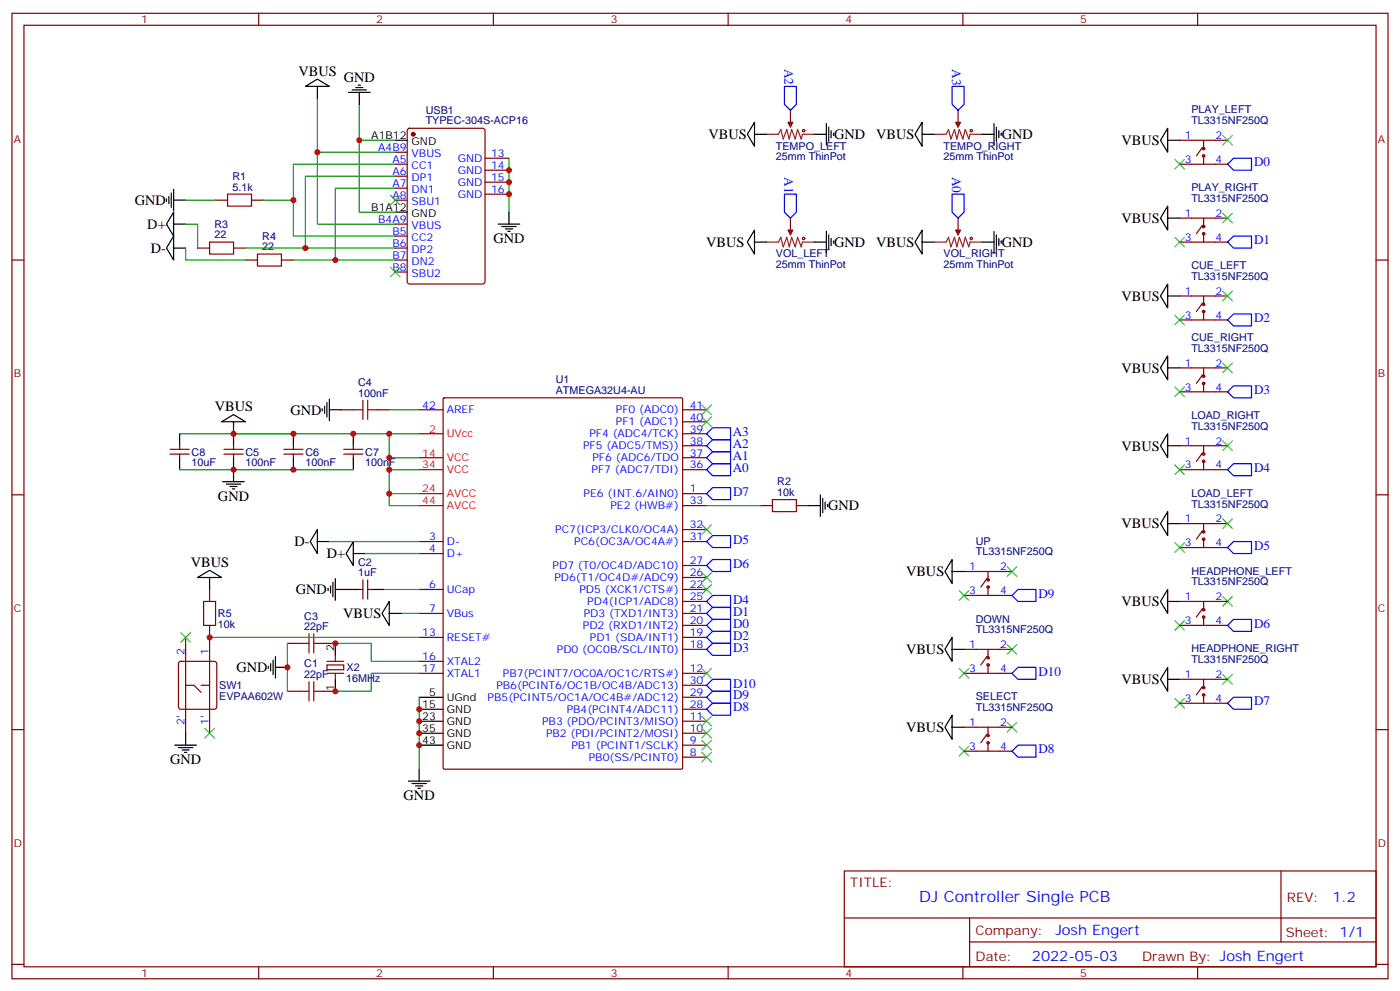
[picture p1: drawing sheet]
<svg xmlns="http://www.w3.org/2000/svg" width="412mm" height="292mm" viewBox="0 0 412 292" stroke-linecap="round" stroke-linejoin="round" font-family="sans-serif">
<g fill="none" stroke="#870000" stroke-width=".35">
<path d="M3.5 3.9h405.4v284.4h-405.4zM7.1 7.4h398.2v277.3h-398.2zM76.2 3.9v3.5M145.3 3.9v3.5M214.5 3.9v3.5M283.6 3.9v3.5M352.8 3.9v3.5M120.2 38l.4-.2h21.6l.6 .4 .1 44.7-.5 .7h-21.8l-.6-.4-.1-44.7zM232.8 32.5v3.5M282.2 32.5v3.5M63.5 58.9h3.5M74.1 58.9h3.5"/>
<path d="M116.4 48.4h3.5M116.4 44.8h3.5M116.4 51.9h3.5M116.4 55.4h3.5M116.4 58.9h3.5M142.9 46.6h7M142.9 50.1h7M142.9 53.7h7M142.9 57.2h7M347.5 48.4h14.1M347.5 41.3h14.1M354.2 43.4l-1.8 2.5"/>
<path d="M354.5 41.3v2.5M354.5 45.9v2.5M3.5 76.6h3.6M58.2 73.1h3.5M68.8 73.1h3.5M72.3 76.6h3.5M82.9 76.6h3.5M116.4 76.6h3.5M116.4 66h3.5M116.4 69.5h3.5M116.4 73.1h3.5M232.8 64.2v3.6"/>
<path d="M282.2 64.2v3.6M347.5 71.3h14.1M347.5 64.2h14.1M354.2 66.4l-1.8 2.4M354.5 64.2v2.5M354.5 68.8v2.5M405.3 76.6h3.6M116.4 80.1h3.5M347.5 94.2h14.1M347.5 87.2h14.1M354.2 89.3l-1.8 2.5M354.5 87.2v2.4"/>
<path d="M354.5 91.8v2.4M130.6 117.3l.3-.1h69.8l.3 .1 .1 108.9-.2 .3h-70l-.3-.2zM347.5 115.4h14.1M347.5 108.3h14.1M354.2 110.5l-1.8 2.4M354.5 108.3v2.5M354.5 112.9v2.5M50.1 132.3h5.6M50.1 133.7h5.6M52.9 131.3v1M52.9 133.7v1.1M66 132.3h5.6"/>
<path d="M66 133.7h5.6M68.8 131.3v1M68.8 133.7v1.1M83.6 132.3h5.7M83.6 133.7h5.7M86.4 131.3v1M86.4 133.7v1.1M100.5 120.7h3.6M101.2 132.3h5.7M101.2 133.7h5.7M104.1 131.3v1M104.1 133.7v1.1"/>
<path d="M111.1 120.7h3.6M123.5 120.7h7M201.1 138.3h7M201.1 131.3h7M201.1 120.7h7M201.1 124.2h7M201.1 127.7h7M201.1 134.8h7M347.5 138.3h14.1M347.5 131.3h14.1M354.2 133.4l-1.8 2.5M354.5 131.3v2.4"/>
<path d="M354.5 135.9v2.4M3.5 145.7h3.6M123.5 159.5h7M201.1 148.9h7M201.1 159.5h7M201.1 156h7M201.1 145.4h7M224 148.9h3.5M234.6 148.9h3.5M347.5 154.2h14.1M354.2 156.3l-1.8 2.5M354.5 154.2v2.5"/>
<path d="M354.5 158.8v2.5M405.3 145.7h3.6M61.7 173.6v3.5M105.8 173.6h1.1M106.9 170.8v5.6M108.3 173.6h1.1M108.3 170.8v5.6M123.5 173.6h7M123.5 163h7M201.1 177.1h7M201.1 173.6h7M201.1 170.1h7"/>
<path d="M201.1 166.5h7M284 175.4h14.1M284 168.3h14.1M290.7 170.4l-1.8 2.5M291 168.3v2.5M291 172.9v2.5M347.5 161.3h14.1M347.5 177.1h14.1M354.2 179.2l-1.8 2.5M354.5 177.1v2.5M52.8 195l.5-.2h9.8l.5 .2 .3 .5v12.7l-.3 .5-.5 .2h-9.8l-.5-.3-.2-.4v-12.7zM54.7 187.7v28.2"/>
<path d="M61.7 184.2v31.7M84.7 189.5h3.5M95.2 189.5h3.6M96.3 195.8h4.9v1.4h-4.9zM123.5 198.3h7M123.5 187.7h7M123.5 180.7h7M123.5 194.8h7M201.1 198.3h7M201.1 191.2h7M201.1 187.7h7M201.1 184.2h7"/>
<path d="M201.1 180.7h7M284 198.3h14.1M284 191.2h14.1M290.7 193.4l-1.8 2.4M291 191.2v2.5M291 195.8v2.5M347.5 184.2h14.1M354.5 181.7v2.5M3.5 214.9h3.6M54.7 201.8h2.4l2.2 2.1M59.3 201.8h2.4M84.7 203.6h3.5"/>
<path d="M95.2 203.6h3.6M201.1 219.5h7M201.1 215.9h7M201.1 212.4h7M201.1 208.9h7M201.1 205.4h7M201.1 201.8h7M284 214.2h14.1M290.7 216.3l-1.8 2.5M291 214.2v2.4M291 218.8v2.4M347.5 207.1h14.1"/>
<path d="M347.5 200.1h14.1M354.2 202.2l-1.8 2.4M354.5 200.1v2.4M354.5 204.6v2.5M405.3 214.9h3.6M201.1 223h7M284 221.2h14.1M248.7 256.5h156.6v28.2h-156.6zM377.3 256.5v20.9M248.7 270.4h156.5M285.6 277.4h119.6M285.6 270.4v14.1"/>
<path d="M3.5 284h3.6M76.2 284.7v3.6M145.3 284.7v3.6M214.5 284.7v3.6M283.6 284.7v3.6M352.8 284.7v3.6M405.3 284h3.6"/>
<circle cx="354.5" cy="45.9" r=".35"/>
<circle cx="354.5" cy="43.8" r=".35"/>
<circle cx="354.5" cy="66.7" r=".35"/>
<circle cx="354.5" cy="68.8" r=".35"/>
<circle cx="354.5" cy="91.8" r=".35"/>
<circle cx="354.5" cy="89.6" r=".35"/>
<circle cx="354.5" cy="112.9" r=".35"/>
<circle cx="354.5" cy="110.8" r=".35"/>
<circle cx="354.5" cy="135.9" r=".35"/>
<circle cx="354.5" cy="133.7" r=".35"/>
<circle cx="354.5" cy="158.8" r=".35"/>
<circle cx="354.5" cy="156.7" r=".35"/>
<circle cx="291" cy="172.9" r=".35"/>
<circle cx="291" cy="170.8" r=".35"/>
<circle cx="354.5" cy="179.6" r=".35"/>
<circle cx="291" cy="193.7" r=".35"/>
<circle cx="291" cy="195.8" r=".35"/>
<circle cx="354.5" cy="181.7" r=".35"/>
<circle cx="291" cy="216.6" r=".35"/>
<circle cx="291" cy="218.8" r=".35"/>
<circle cx="354.5" cy="202.5" r=".35"/>
<circle cx="354.5" cy="204.6" r=".35"/>
</g>
<g fill="none" stroke="#3c3" stroke-width=".35">
<path d="M360.2 39.9l2.8 2.8M363 39.9l-2.8 2.8M115 57.5l2.8 2.9M117.8 57.5l-2.8 2.9M346.1 47l2.8 2.8M348.9 47l-2.8 2.8M115 78.7l2.8 2.8M117.8 78.7l-2.8 2.8M346.1 69.9l2.8 2.8M348.9 69.9l-2.8 2.8M360.2 62.8l2.8 2.9M363 62.8l-2.8 2.9"/>
<path d="M346.1 92.8l2.8 2.8M348.9 92.8l-2.8 2.8M360.2 85.8l2.8 2.8M363 85.8l-2.8 2.8M206.7 119.3l2.8 2.8M209.5 119.3l-2.8 2.8M346.1 114l2.8 2.8M348.9 114l-2.8 2.8M360.2 106.9l2.8 2.8M363 106.9l-2.8 2.8M206.7 122.8l2.8 2.8M209.5 122.8l-2.8 2.8"/>
<path d="M346.1 136.9l2.8 2.8M348.9 136.9l-2.8 2.8M360.2 129.9l2.8 2.8M363 129.9l-2.8 2.8M206.7 154.6l2.8 2.8M209.5 154.6l-2.8 2.8M346.1 159.8l2.8 2.9M348.9 159.8l-2.8 2.9M360.2 152.8l2.8 2.8M363 152.8l-2.8 2.8M206.7 168.7l2.8 2.8M206.7 172.2l2.8 2.8"/>
<path d="M209.5 168.7l-2.8 2.8M209.5 172.2l-2.8 2.8M282.6 174l2.8 2.8M285.4 174l-2.8 2.8M296.7 166.9l2.8 2.8M299.5 166.9l-2.8 2.8M360.2 175.7l2.8 2.8M363 175.7l-2.8 2.8M53.3 186.3l2.8 2.8M56.1 186.3l-2.8 2.8M206.7 196.9l2.8 2.8M209.5 196.9l-2.8 2.8"/>
<path d="M282.6 196.9l2.8 2.8M285.4 196.9l-2.8 2.8M296.7 189.8l2.8 2.9M299.5 189.8l-2.8 2.9M346.1 182.8l2.8 2.8M348.9 182.8l-2.8 2.8M360.2 198.6l2.8 2.9M363 198.6l-2.8 2.9M60.3 214.5l2.8 2.8M63.1 214.5l-2.8 2.8M206.7 211l2.8 2.8M206.7 214.5l2.8 2.8"/>
<path d="M206.7 218.1l2.8 2.8M209.5 211l-2.8 2.8M209.5 214.5l-2.8 2.8M209.5 218.1l-2.8 2.8M282.6 219.8l2.8 2.8M285.4 219.8l-2.8 2.8M296.7 212.8l2.8 2.8M299.5 212.8l-2.8 2.8M346.1 205.7l2.8 2.8M348.9 205.7l-2.8 2.8M206.7 221.6l2.8 2.8M209.5 221.6l-2.8 2.8"/>
</g>
<g fill="none" stroke="#a10000" stroke-width=".35">
<path d="M67 57.2h7.1v3.5h-7.1zM61.7 71.3h7.1v3.5h-7.1zM75.8 74.8h7.1v3.6h-7.1zM106.9 117.9v5.6M108.3 117.9v5.6M104.1 120.7h2.8M108.3 120.7h2.8M227.5 147.1h7.1v3.6h-7.1zM60 177.1h3.5v7.1h-3.5zM88.2 189.5h2.8M91 186.7v5.6M92.4 186.7v5.6"/>
<path d="M92.4 189.5h2.8M88.2 203.6h2.8M91 200.8v5.6M92.4 203.6h2.8M92.4 200.8v5.6"/>
<circle cx="236.7" cy="38.5" r=".35"/>
<circle cx="286.1" cy="38.5" r=".35"/>
<circle cx="236.7" cy="70.2" r=".35"/>
<circle cx="286.1" cy="70.2" r=".35"/>
</g>
<g fill="#870000" stroke="#870000" stroke-width=".35">
<path d="M281.5 67.8h1.4l-.7 1.4z"/>
<path d="M232.1 67.8h1.4l-.7 1.4z"/>
<path d="M232.1 36h1.4l-.7 1.4z"/>
<path d="M281.5 36h1.4l-.7 1.4z"/>
<circle cx="121.7" cy="39.5" r=".53"/>
</g>
<path d="M225.8 39.5h3.5l.7-1.4 .7 2.9 1.1-2.9 .7 2.9 .7-2.9 1 2.9 .7-2.9 1.1 2.9 .4-1.5h3.5M232.8 36v1.4M275.2 39.5h3.5l.7-1.4 .7 2.9 1.1-2.9 .7 2.9 .7-2.9 1 2.9 .7-2.9 1.1 2.9 .4-1.5h3.5M282.2 36v1.4M225.8 71.3h3.5l.7-1.4 .7 2.8 1.1-2.8 .7 2.8 .7-2.8 1 2.8 .7-2.8 1.1 2.8 .4-1.4h3.5M232.8 67.8v1.4M275.2 71.3h3.5l.7-1.4 .7 2.8 1.1-2.8 .7 2.8 .7-2.8 1 2.8 .7-2.8 1.1 2.8 .4-1.4h3.5M282.2 67.8v1.4" fill="none" stroke="#8c2424" stroke-width=".35"/>
<g fill="none" stroke="#000" stroke-width=".35">
<path d="M90 25.4l3.5-2.1 3.5 2.1zM93.5 25.4v3.6M102.7 27.2h6.3M103.7 26.5h4.2M104.8 25.8h2.1M105.5 25.1h.7M105.8 27.2v3.5M222.2 36v7.1l-2.1-3.6zM222.2 39.5h3.6M239.9 39.5h3.5M243.4 36.4v6.3M244.1 37.4v4.3"/>
<path d="M244.8 38.5v2.1M245.5 39.2v.7M271.6 36v7.1l-2.1-3.6zM271.6 39.5h3.6M289.3 39.5h3.5M292.8 36.4v6.3M293.5 37.4v4.3M294.2 38.5v2.1M294.9 39.2v.7M344 37.8v7l-2.2-3.5zM49 58.6v.7M49.7 57.9v2.1"/>
<path d="M50.4 56.8v4.3M51.2 58.9h3.5M51.2 55.8v6.3M116.4 41.3h3.5M344 41.3h3.5M51.2 62.5v7l-2.2-3.5zM51.2 69.5v7.1l-2.2-3.5zM51.2 66h3.5M51.2 73.1h3.5M116.4 62.5h3.5M146.8 66h6.3M147.8 66.7h4.2"/>
<path d="M148.9 67.4h2.1M149.6 68.1h.7M149.9 62.5v3.5M222.2 67.8v7l-2.1-3.5zM222.2 71.3h3.6M239.9 71.3h3.5M243.4 68.1v6.4M244.1 69.2v4.2M244.8 70.2v2.2M245.5 70.9v.7M271.6 67.8v7l-2.1-3.5zM271.6 71.3h3.6"/>
<path d="M289.3 71.3h3.5M292.8 68.1v6.4M293.5 69.2v4.2M294.2 70.2v2.2M294.9 70.9v.7M344 60.7v7.1l-2.2-3.6zM344 64.2h3.5M344 83.6v7.1l-2.2-3.5zM344 87.2h3.5M95.6 119.6v2.1M96.3 118.6v4.2M97 117.5v6.4"/>
<path d="M344 104.8v7.1l-2.2-3.6zM344 108.3h3.5M52.9 127.7v3.6M52.9 134.8v3.5M65.3 124.2l3.5-2.1 3.5 2.1zM68.8 124.2v7.1M68.8 134.8v7.1M86.4 127.7v3.6M86.4 134.8v3.5M94.9 120.3v.7M97 120.7h3.5M104.1 127.7v3.6"/>
<path d="M104.1 134.8v3.5M344 127.7v7.1l-2.2-3.5zM344 131.3h3.5M65.6 141.9h6.4M66.7 142.6h4.2M67.7 143.3h2.1M68.4 144h.7M93.5 156v7l-2.1-3.5zM93.5 159.5h3.5M104.1 159.5v7l-2.1-3.5zM238.1 148.9h3.6M241.7 145.7v6.4"/>
<path d="M242.4 146.8v4.2M243.1 147.8v2.2M243.8 148.6v.7M344 150.7v7l-2.2-3.5zM344 154.2h3.5M58.2 170.1l3.5-2.1 3.6 2.1zM61.7 170.1v3.5M96.7 173.2v.8M97.4 172.5v2.2M98.1 171.5v4.2M98.8 173.6h7M98.8 170.4v6.4"/>
<path d="M104.1 163h3.5M109.4 173.6h3.5M114.7 177.1v7.1l-2.2-3.5zM280.5 164.8v7l-2.2-3.5zM280.5 168.3h3.5M344 173.6v7.1l-2.2-3.6zM344 177.1h3.5M79 196.2v.7M79.7 195.5v2.1M80.4 194.4v4.2M81.1 196.5h3.6M81.1 193.4v6.3"/>
<path d="M98.8 189.5v3.5M114.7 180.7h3.5M280.5 187.7v7.1l-2.2-3.6zM280.5 191.2h3.5M344 196.5v7.1l-2.2-3.5zM51.5 219.5h6.4M54.7 215.9v3.6M98.8 200.1v3.5M123.5 212.4h7M123.5 208.9h7M123.5 215.9h7M123.5 219.5h7"/>
<path d="M123.5 205.4h7M280.5 210.6v7.1l-2.2-3.5zM280.5 214.2h3.5M344 200.1h3.5M52.6 220.2h4.2M53.6 220.9h2.1M54.3 221.6h.7M120.3 230h6.3M121.4 230.8h4.2M122.4 231.5h2.1M123.1 232.2h.7M123.5 226.5v3.5"/>
</g>
<path d="M123.5 127.7h7M123.5 134.8h7M123.5 138.3h7M123.5 145.4h7M123.5 148.9h7" fill="none" stroke="#f00" stroke-width=".35"/>
<g fill="none" stroke="#008700" stroke-width=".35">
<path d="M93.5 29v15.8h22.9M105.8 30.7v10.6M54.7 58.9h8.8M77.6 58.9h8.8M93.5 44.8v21.2h22.9M116.4 41.3h-10.6v21.2h10.6M116.4 48.4h-30v21.1h30M116.4 51.9h-26.4v21.2M116.4 55.4h-17.6v21.2M149.9 46.6v15.9M54.7 73.1v3.5h17.6M54.7 66h3.5v7.1"/>
<path d="M72.3 73.1h44.1M86.4 76.6h30M52.9 127.7h61.8v21.2h8.8M52.9 138.3h51.2M114.7 120.7h8.8M114.7 138.3h8.8M114.7 127.7h8.8M114.7 134.8h8.8M97 159.5h26.5M114.7 145.4h8.8M208.1 148.9h15.9M107.6 163h15.9"/>
<path d="M112.9 173.6h10.6M61.7 187.7h61.8M84.7 189.5v14.1M98.8 189.5h10.6v5.3h14.1M118.2 180.7h5.3M123.5 198.3h-14.1v5.3h-10.6M123.5 205.4v21.1"/>
</g>
<g fill="none" stroke="#00f" stroke-width=".35">
<path d="M231.1 25.4h3.5v5.3l-1.8 1.8-1.7-1.8zM280.5 25.4h3.5v5.3l-1.8 1.8-1.7-1.8zM231.1 57.2h3.5v5.3l-1.8 1.7-1.7-1.7zM280.5 57.2h3.5v5.3l-1.8 1.7-1.7-1.7zM361.6 48.4l1.8-1.8h5.3v3.5h-5.3zM361.6 71.3l1.8-1.8h5.3v3.6h-5.3zM361.6 94.2l1.8-1.7h5.3v3.5h-5.3zM361.6 115.4l1.8-1.8h5.3v3.6h-5.3zM208.1 138.3l1.8-1.7h5.3v3.5h-5.3zM208.1 134.8l1.8-1.8h5.3v3.6h-5.3zM208.1 131.3l1.8-1.8h5.3v3.5h-5.3zM208.1 127.7l1.8-1.7h5.3v3.5h-5.3z"/>
<path d="M361.6 138.3l1.8-1.7h5.3v3.5h-5.3zM208.1 145.4l1.8-1.8h5.3v3.5h-5.3zM208.1 159.5l1.8-1.8h5.3v3.6h-5.3zM208.1 177.1l1.8-1.7h5.3v3.5h-5.3zM208.1 166.5l1.8-1.7h5.3v3.5h-5.3zM298.1 175.4l1.8-1.8h5.3v3.5h-5.3zM361.6 161.3l1.8-1.8h5.3v3.5h-5.3zM208.1 191.2l1.8-1.7h5.3v3.5h-5.3zM208.1 187.7l1.8-1.8h5.3v3.6h-5.3zM208.1 184.2l1.8-1.8h5.3v3.5h-5.3zM208.1 180.7l1.8-1.8h5.3v3.5h-5.3zM298.1 198.3l1.8-1.8h5.3v3.6h-5.3z"/>
<path d="M361.6 184.2l1.8-1.8h5.3v3.5h-5.3zM208.1 208.9l1.8-1.8h5.3v3.5h-5.3zM208.1 205.4l1.8-1.8h5.3v3.5h-5.3zM209.9 200.1h5.3v3.5h-5.3l-1.8-1.8zM361.6 207.1l1.8-1.7h5.3v3.5h-5.3zM298.1 221.2l1.8-1.7h5.3v3.5h-5.3z"/>
</g>
<path d="M96.3 198.3h4.9M96.3 194.8h4.9M98.8 193v1.8M98.8 198.3v1.8" fill="none" stroke="#871200" stroke-width=".35"/>
<g fill="#c00">
<circle cx="149.9" cy="57.2" r=".88"/>
<circle cx="149.9" cy="53.7" r=".88"/>
<circle cx="149.9" cy="50.1" r=".88"/>
<circle cx="105.8" cy="41.3" r=".88"/>
<circle cx="93.5" cy="44.8" r=".88"/>
<circle cx="86.4" cy="58.9" r=".88"/>
<circle cx="90" cy="73.1" r=".88"/>
<circle cx="98.8" cy="76.6" r=".88"/>
<circle cx="123.5" cy="212.4" r=".88"/>
<circle cx="123.5" cy="208.9" r=".88"/>
<circle cx="123.5" cy="215.9" r=".88"/>
<circle cx="123.5" cy="219.5" r=".88"/>
<circle cx="84.7" cy="196.5" r=".88"/>
<circle cx="68.8" cy="127.7" r=".88"/>
<circle cx="104.1" cy="127.7" r=".88"/>
<circle cx="68.8" cy="138.3" r=".88"/>
<circle cx="86.4" cy="138.3" r=".88"/>
<circle cx="86.4" cy="127.7" r=".88"/>
<circle cx="98.8" cy="203.6" r=".88"/>
<circle cx="98.8" cy="189.5" r=".88"/>
<circle cx="61.7" cy="187.7" r=".88"/>
<circle cx="114.7" cy="127.7" r=".88"/>
<circle cx="114.7" cy="134.8" r=".88"/>
<circle cx="114.7" cy="138.3" r=".88"/>
<circle cx="114.7" cy="145.4" r=".88"/>
</g>
<text font-size="4.6" fill="#00f" x="270.8" y="265.5">DJ Controller Single PCB</text>
<g font-size="4.2">
<text x="88" y="22.3">VBUS</text>
<text x="101.2" y="24">GND</text>
<text x="208.7" y="41">VBUS</text>
<text x="245.7" y="40.9">GND</text>
<text x="258.1" y="41">VBUS</text>
<text x="295.1" y="40.9">GND</text>
<text x="330.4" y="42.7">VBUS</text>
<text x="39.7" y="60.4">GND</text>
<text x="330.4" y="65.7">VBUS</text>
<text x="43.4" y="67.4">D+</text>
<text x="145.3" y="71.6">GND</text>
<text x="44.4" y="74.5">D-</text>
<text x="208" y="72.7">VBUS</text>
<text x="245.7" y="72.7">GND</text>
<text x="258.1" y="72.7">VBUS</text>
<text x="295.1" y="72.7">GND</text>
<text x="330.4" y="88.6">VBUS</text>
<text x="330.4" y="109.8">VBUS</text>
<text x="63.3" y="121">VBUS</text>
<text x="85.5" y="122.1">GND</text>
<text x="330.4" y="132.7">VBUS</text>
<text x="64.2" y="147.5">GND</text>
<text x="243.9" y="150.3">GND</text>
<text x="330.4" y="155.6">VBUS</text>
<text x="86.7" y="160.9">D-</text>
<text x="56.2" y="166.9">VBUS</text>
<text x="96.3" y="164.4">D+</text>
<text x="266.9" y="169.7">VBUS</text>
<text x="87.1" y="175">GND</text>
<text x="330.4" y="178.6">VBUS</text>
<text x="101.1" y="182.1">VBUS</text>
<text x="69.7" y="198">GND</text>
<text x="266.9" y="192.7">VBUS</text>
<text x="330.4" y="201.5">VBUS</text>
<text x="266.9" y="215.6">VBUS</text>
<text x="50.1" y="225.1">GND</text>
<text x="118.9" y="235.7">GND</text>
</g>
<g font-size="4.2" fill="#00f">
<text x="392.5" y="265.8">1.2</text>
<text x="310.9" y="275.3">Josh Engert</text>
<text x="304" y="283.1">2022-05-03</text>
</g>
<g font-size="3.9" fill="#00f">
<text x="231.1" y="20.3" transform="rotate(90 231.1 20.3)">A2</text>
<text x="280.5" y="20.4" transform="rotate(90 280.5 20.4)">A3</text>
<text x="231.1" y="52.2" transform="rotate(90 231.1 52.2)">A1</text>
<text x="280.5" y="52.1" transform="rotate(90 280.5 52.1)">A0</text>
<text x="369.4" y="49">D0</text>
<text x="369.4" y="71.9">D1</text>
<text x="369.4" y="94.9">D2</text>
<text x="369.4" y="116">D3</text>
<text x="215.9" y="131.9">A2</text>
<text x="215.9" y="128.4">A3</text>
<text x="215.9" y="135.4">A1</text>
<text x="215.9" y="139">A0</text>
<text x="369.4" y="139">D4</text>
<text x="215.9" y="146">D7</text>
<text x="215.9" y="160.1">D5</text>
<text x="369.4" y="161.9">D5</text>
<text x="215.9" y="167.2">D6</text>
<text x="215.9" y="177.8">D4</text>
<text x="305.9" y="176">D9</text>
<text x="215.9" y="184.8">D0</text>
<text x="215.9" y="181.3">D1</text>
<text x="369.4" y="184.8">D6</text>
<text x="215.9" y="191.9">D3</text>
<text x="215.9" y="188.4">D2</text>
<text x="215.9" y="202.5">D10</text>
<text x="305.9" y="198.9">D10</text>
<text x="215.9" y="209.5">D8</text>
<text x="215.9" y="206">D9</text>
<text x="369.4" y="207.8">D7</text>
<text x="305.9" y="221.9">D8</text>
</g>
<g font-size="3.9" fill="#800">
<text x="250.5" y="261.1">TITLE:</text>
<text x="379.1" y="265.8">REV:</text>
<text x="287.4" y="275.3">Company:</text>
<text x="378.7" y="275.9">Sheet: 1/1</text>
<text x="287.4" y="283">Date:</text>
<text x="336.4" y="283.1">Draw</text>
<text x="346.6" y="283.1">n By: Josh Engert</text>
</g>
<g font-size="3.2" fill="#800">
<text x="41.6" y="6.9">1</text>
<text x="110.8" y="6.9">2</text>
<text x="179.9" y="6.9">3</text>
<text x="249.1" y="6.9">4</text>
<text x="318.2" y="6.9">5</text>
<text x="4.1" y="42">A</text>
<text x="405.9" y="42">A</text>
<text x="4.1" y="111.2">B</text>
<text x="405.9" y="111.2">B</text>
<text x="4.1" y="180.3">C</text>
<text x="405.9" y="180.3">C</text>
<text x="4.1" y="249.4">D</text>
<text x="405.9" y="249.4">D</text>
<text x="41.6" y="287.7">1</text>
<text x="110.8" y="287.7">2</text>
<text x="179.9" y="287.7">3</text>
<text x="249.1" y="287.7">4</text>
<text x="318.2" y="287.7">5</text>
</g>
<g font-size="3.2" fill="#000080">
<text x="125.4" y="33.5">USB1</text>
<text x="350.9" y="33.4">PLAY_LEFT</text>
<text x="125.4" y="36.6">TYPEC-304S-ACP16</text>
<text x="350.9" y="36.6">TL3315NF250Q</text>
<text x="228.5" y="47.2">25mm ThinPot</text>
<text x="228.5" y="44">TEMPO_LEFT</text>
<text x="277.9" y="47.2">25mm ThinPot</text>
<text x="277.9" y="44">TEMPO_RIGHT</text>
<text x="68.5" y="53">R1</text>
<text x="68.4" y="56.1">5.1k</text>
<text x="350.9" y="59.5">TL3315NF250Q</text>
<text x="350.9" y="56.3">PLAY_RIGHT</text>
<text x="63.2" y="70.2">22</text>
<text x="63.2" y="67.1">R3</text>
<text x="77.3" y="70.6">R4</text>
<text x="77.3" y="73.8">22</text>
<text x="228.5" y="75.8">VOL_LEFT</text>
<text x="277.9" y="75.8">VOL_RIGHT</text>
<text x="228.5" y="78.9">25mm ThinPot</text>
<text x="277.9" y="78.9">25mm ThinPot</text>
<text x="350.9" y="82.4">TL3315NF250Q</text>
<text x="350.9" y="79.3">CUE_LEFT</text>
<text x="350.9" y="100.4">CUE_RIGHT</text>
<text x="350.9" y="103.6">TL3315NF250Q</text>
<text x="105.5" y="113.7">C4</text>
<text x="163.7" y="112.7">U1</text>
<text x="105.5" y="116.8">100nF</text>
<text x="163.7" y="115.9">ATMEGA32U4-AU</text>
<text x="350.9" y="123.4">LOAD_RIGHT</text>
<text x="350.9" y="126.5">TL3315NF250Q</text>
<text x="56.4" y="137.3">10uF</text>
<text x="56.4" y="134.2">C8</text>
<text x="72.3" y="137.3">100nF</text>
<text x="72.3" y="134.2">C5</text>
<text x="90" y="137.4">100nF</text>
<text x="90" y="134.2">C6</text>
<text x="107.6" y="137.4">100nF</text>
<text x="107.6" y="134.2">C7</text>
<text x="229" y="142.9">R2</text>
<text x="229" y="146.1">10k</text>
<text x="350.9" y="149.5">TL3315NF250Q</text>
<text x="350.9" y="146.3">LOAD_LEFT</text>
<text x="287.4" y="160.4">UP</text>
<text x="105.5" y="166.6">C2</text>
<text x="287.4" y="163.6">TL3315NF250Q</text>
<text x="105.5" y="169.7">1uF</text>
<text x="350.9" y="172.4">TL3315NF250Q</text>
<text x="350.9" y="169.2">HEADPHONE_LEFT</text>
<text x="64.2" y="185">10k</text>
<text x="64.2" y="181.7">R5</text>
<text x="89.6" y="182.5">C3</text>
<text x="89.6" y="185.6">22pF</text>
<text x="287.4" y="183.3">DOWN</text>
<text x="287.4" y="186.5">TL3315NF250Q</text>
<text x="89.6" y="196.6">C1</text>
<text x="102.1" y="197.6">X2</text>
<text x="350.9" y="195.3">TL3315NF250Q</text>
<text x="350.9" y="192.2">HEADPHONE_RIGHT</text>
<text x="64.6" y="202.9">SW1</text>
<text x="89.6" y="199.7">22pF</text>
<text x="102" y="200.8">16MHz</text>
<text x="64.6" y="206.1">EVPAA602W</text>
<text x="287.4" y="209.4">TL3315NF250Q</text>
<text x="287.4" y="206.3">SELECT</text>
</g>
<g font-size="3.2">
<text x="109.4" y="41">A1B12</text>
<text x="121.2" y="42.7">GND</text>
<text x="109.4" y="62.1">B1A12</text>
<text x="121.2" y="63.9">GND</text>
<text x="98.4" y="191.6" transform="rotate(-90 98.4 191.6)">2</text>
<text x="98.4" y="203.5" transform="rotate(-90 98.4 203.5)">1</text>
<text x="124.4" y="208.5">15</text>
<text x="126.4" y="205">5</text>
<text x="131.6" y="209.9">GND</text>
<text x="131.6" y="206.4">UGnd</text>
<text x="124.4" y="212.1">23</text>
<text x="124.4" y="215.6">35</text>
<text x="131.6" y="213.5">GND</text>
<text x="124.4" y="219.1">43</text>
<text x="131.6" y="217">GND</text>
<text x="131.6" y="220.5">GND</text>
</g>
<g font-size="3.2" fill="#00f">
<text x="349" y="41">1</text>
<text x="358.1" y="41">2</text>
<text x="111.4" y="44.5">A4B9</text>
<text x="121.2" y="46.2">VBUS</text>
<text x="134.9" y="47.7">GND</text>
<text x="144.6" y="46.2">13</text>
<text x="115.6" y="48">A5</text>
<text x="115.6" y="51.5">A6</text>
<text x="121.2" y="49.8">CC1</text>
<text x="121.2" y="53.3">DP1</text>
<text x="134.9" y="51.2">GND</text>
<text x="144.6" y="49.8">14</text>
<text x="144.6" y="53.3">15</text>
<text x="349" y="48">3</text>
<text x="358.1" y="48">4</text>
<text x="115.6" y="55.1">A7</text>
<text x="115.6" y="58.6">A8</text>
<text x="121.2" y="56.8">DN1</text>
<text x="134.9" y="54.7">GND</text>
<text x="134.9" y="58.2">GND</text>
<text x="144.6" y="56.8">16</text>
<text x="111.4" y="65.7">B4A9</text>
<text x="121.2" y="60.4">SBU1</text>
<text x="349" y="63.9">1</text>
<text x="358.1" y="63.9">2</text>
<text x="115.6" y="69.2">B5</text>
<text x="121.2" y="67.4">VBUS</text>
<text x="121.2" y="70.9">CC2</text>
<text x="349" y="70.9">3</text>
<text x="358.1" y="70.9">4</text>
<text x="115.6" y="72.7">B6</text>
<text x="115.6" y="76.2">B7</text>
<text x="121.2" y="74.5">DP2</text>
<text x="121.2" y="78">DN2</text>
<text x="115.6" y="79.8">B8</text>
<text x="121.2" y="81.5">SBU2</text>
<text x="349" y="86.8">1</text>
<text x="358.1" y="86.8">2</text>
<text x="349" y="93.9">3</text>
<text x="358.1" y="93.9">4</text>
<text x="349" y="108">1</text>
<text x="358.1" y="108">2</text>
<text x="349" y="115">3</text>
<text x="358.1" y="115">4</text>
<text x="124.4" y="120.3">42</text>
<text x="131.6" y="121.7">AREF</text>
<text x="181.4" y="121.7">PF0 (ADC0)</text>
<text x="181.4" y="125.3">PF1 (ADC1)</text>
<text x="203.2" y="120.3">41</text>
<text x="203.2" y="123.9">40</text>
<text x="173.6" y="128.8">PF4 (ADC4/TCK)</text>
<text x="203.2" y="127.4">39</text>
<text x="203.2" y="130.9">38</text>
<text x="349" y="130.9">1</text>
<text x="358.1" y="130.9">2</text>
<text x="171.7" y="132.3">PF5 (ADC5/TMS))</text>
<text x="174.5" y="135.9">PF6 (ADC6/TDO</text>
<text x="203.2" y="134.4">37</text>
<text x="203.2" y="138">36</text>
<text x="349" y="138">3</text>
<text x="358.1" y="138">4</text>
<text x="174.3" y="139.4">PF7 (ADC7/TDI)</text>
<text x="171.9" y="146.4">PE6 (INT.6/AIN0)</text>
<text x="179.8" y="150">PE2 (HWB#)</text>
<text x="203.2" y="148.6">33</text>
<text x="203.2" y="145">1</text>
<text x="203.2" y="155.6">32</text>
<text x="349" y="153.8">1</text>
<text x="358.1" y="153.8">2</text>
<text x="126.4" y="159.1">3</text>
<text x="131.6" y="160.5">D-</text>
<text x="163.5" y="157">PC7(ICP3/CLK0/OC4A)</text>
<text x="169.2" y="160.5">PC6(OC3A/OC4A#)</text>
<text x="203.2" y="159.1">31</text>
<text x="349" y="160.9">3</text>
<text x="358.1" y="160.9">4</text>
<text x="126.4" y="162.7">4</text>
<text x="131.6" y="164.1">D+</text>
<text x="162.8" y="167.6">PD7 (T0/OC4D/ADC10)</text>
<text x="203.2" y="166.2">27</text>
<text x="285.5" y="168">1</text>
<text x="294.6" y="168">2</text>
<text x="126.4" y="173.2">6</text>
<text x="163.3" y="171.1">PD6(T1/OC4D#/ADC9)</text>
<text x="203.2" y="173.2">22</text>
<text x="203.2" y="169.7">26</text>
<text x="131.6" y="174.7">UCap</text>
<text x="170.7" y="174.7">PD5 (XCK1/CTS#)</text>
<text x="173" y="178.2">PD4(ICP1/ADC8)</text>
<text x="203.2" y="176.8">25</text>
<text x="285.5" y="175">3</text>
<text x="294.6" y="175">4</text>
<text x="349" y="176.8">1</text>
<text x="358.1" y="176.8">2</text>
<text x="126.4" y="180.3">7</text>
<text x="131.6" y="181.7">VBus</text>
<text x="171.7" y="185.2">PD2 (RXD1/INT2)</text>
<text x="171.9" y="181.7">PD3 (TXD1/INT3)</text>
<text x="203.2" y="183.8">20</text>
<text x="203.2" y="180.3">21</text>
<text x="349" y="183.8">3</text>
<text x="358.1" y="183.8">4</text>
<text x="124.4" y="187.4">13</text>
<text x="131.6" y="188.8">RESET#</text>
<text x="173.8" y="188.8">PD1 (SDA/INT1)</text>
<text x="203.2" y="190.9">18</text>
<text x="203.2" y="187.4">19</text>
<text x="285.5" y="190.9">1</text>
<text x="294.6" y="190.9">2</text>
<text x="54.3" y="193" transform="rotate(-90 54.3 193)">2</text>
<text x="61.4" y="193" transform="rotate(-90 61.4 193)">1</text>
<text x="124.4" y="197.9">17</text>
<text x="124.4" y="194.4">16</text>
<text x="131.6" y="195.8">XTAL2</text>
<text x="164" y="192.3">PD0 (OC0B/SCL/INT0)</text>
<text x="203.2" y="197.9">12</text>
<text x="285.5" y="197.9">3</text>
<text x="294.6" y="197.9">4</text>
<text x="131.6" y="199.4">XTAL1</text>
<text x="146.2" y="202.9">PB6(PCINT6/OC1B/OC4B/ADC13)</text>
<text x="148.1" y="199.4">PB7(PCINT7/OC0A/OC1C/RTS#)</text>
<text x="203.2" y="201.5">30</text>
<text x="349" y="199.7">1</text>
<text x="358.1" y="199.7">2</text>
<text x="143.6" y="206.4">PB5(PCINT5/OC1A/OC4B#/ADC12)</text>
<text x="166.9" y="209.9">PB4(PCINT4/ADC11)</text>
<text x="203.2" y="208.5">28</text>
<text x="203.2" y="205">29</text>
<text x="349" y="206.8">3</text>
<text x="358.1" y="206.8">4</text>
<text x="54.3" y="213.5" transform="rotate(-90 54.3 213.5)">2'</text>
<text x="61.4" y="213.5" transform="rotate(-90 61.4 213.5)">1'</text>
<text x="159.7" y="213.5">PB3 (PDO/PCINT3/MISO)</text>
<text x="203.2" y="215.6">10</text>
<text x="203.2" y="212.1">11</text>
<text x="285.5" y="213.8">1</text>
<text x="294.6" y="213.8">2</text>
<text x="160.9" y="217">PB2 (PDI/PCINT2/MOSI)</text>
<text x="168.3" y="220.5">PB1 (PCINT1/SCLK)</text>
<text x="203.2" y="219.1">9</text>
<text x="285.5" y="220.9">3</text>
<text x="294.6" y="220.9">4</text>
<text x="173.4" y="224">PB0(SS/PCINT0)</text>
<text x="203.2" y="222.6">8</text>
</g>
<g font-size="3.2" fill="#f00">
<text x="126.4" y="127.4">2</text>
<text x="131.6" y="128.8">UVcc</text>
<text x="124.4" y="134.4">14</text>
<text x="124.4" y="138">34</text>
<text x="131.6" y="135.9">VCC</text>
<text x="131.6" y="139.4">VCC</text>
<text x="124.4" y="145">24</text>
<text x="124.4" y="148.6">44</text>
<text x="131.6" y="146.4">AVCC</text>
<text x="131.6" y="150">AVCC</text>
</g>
</svg>
